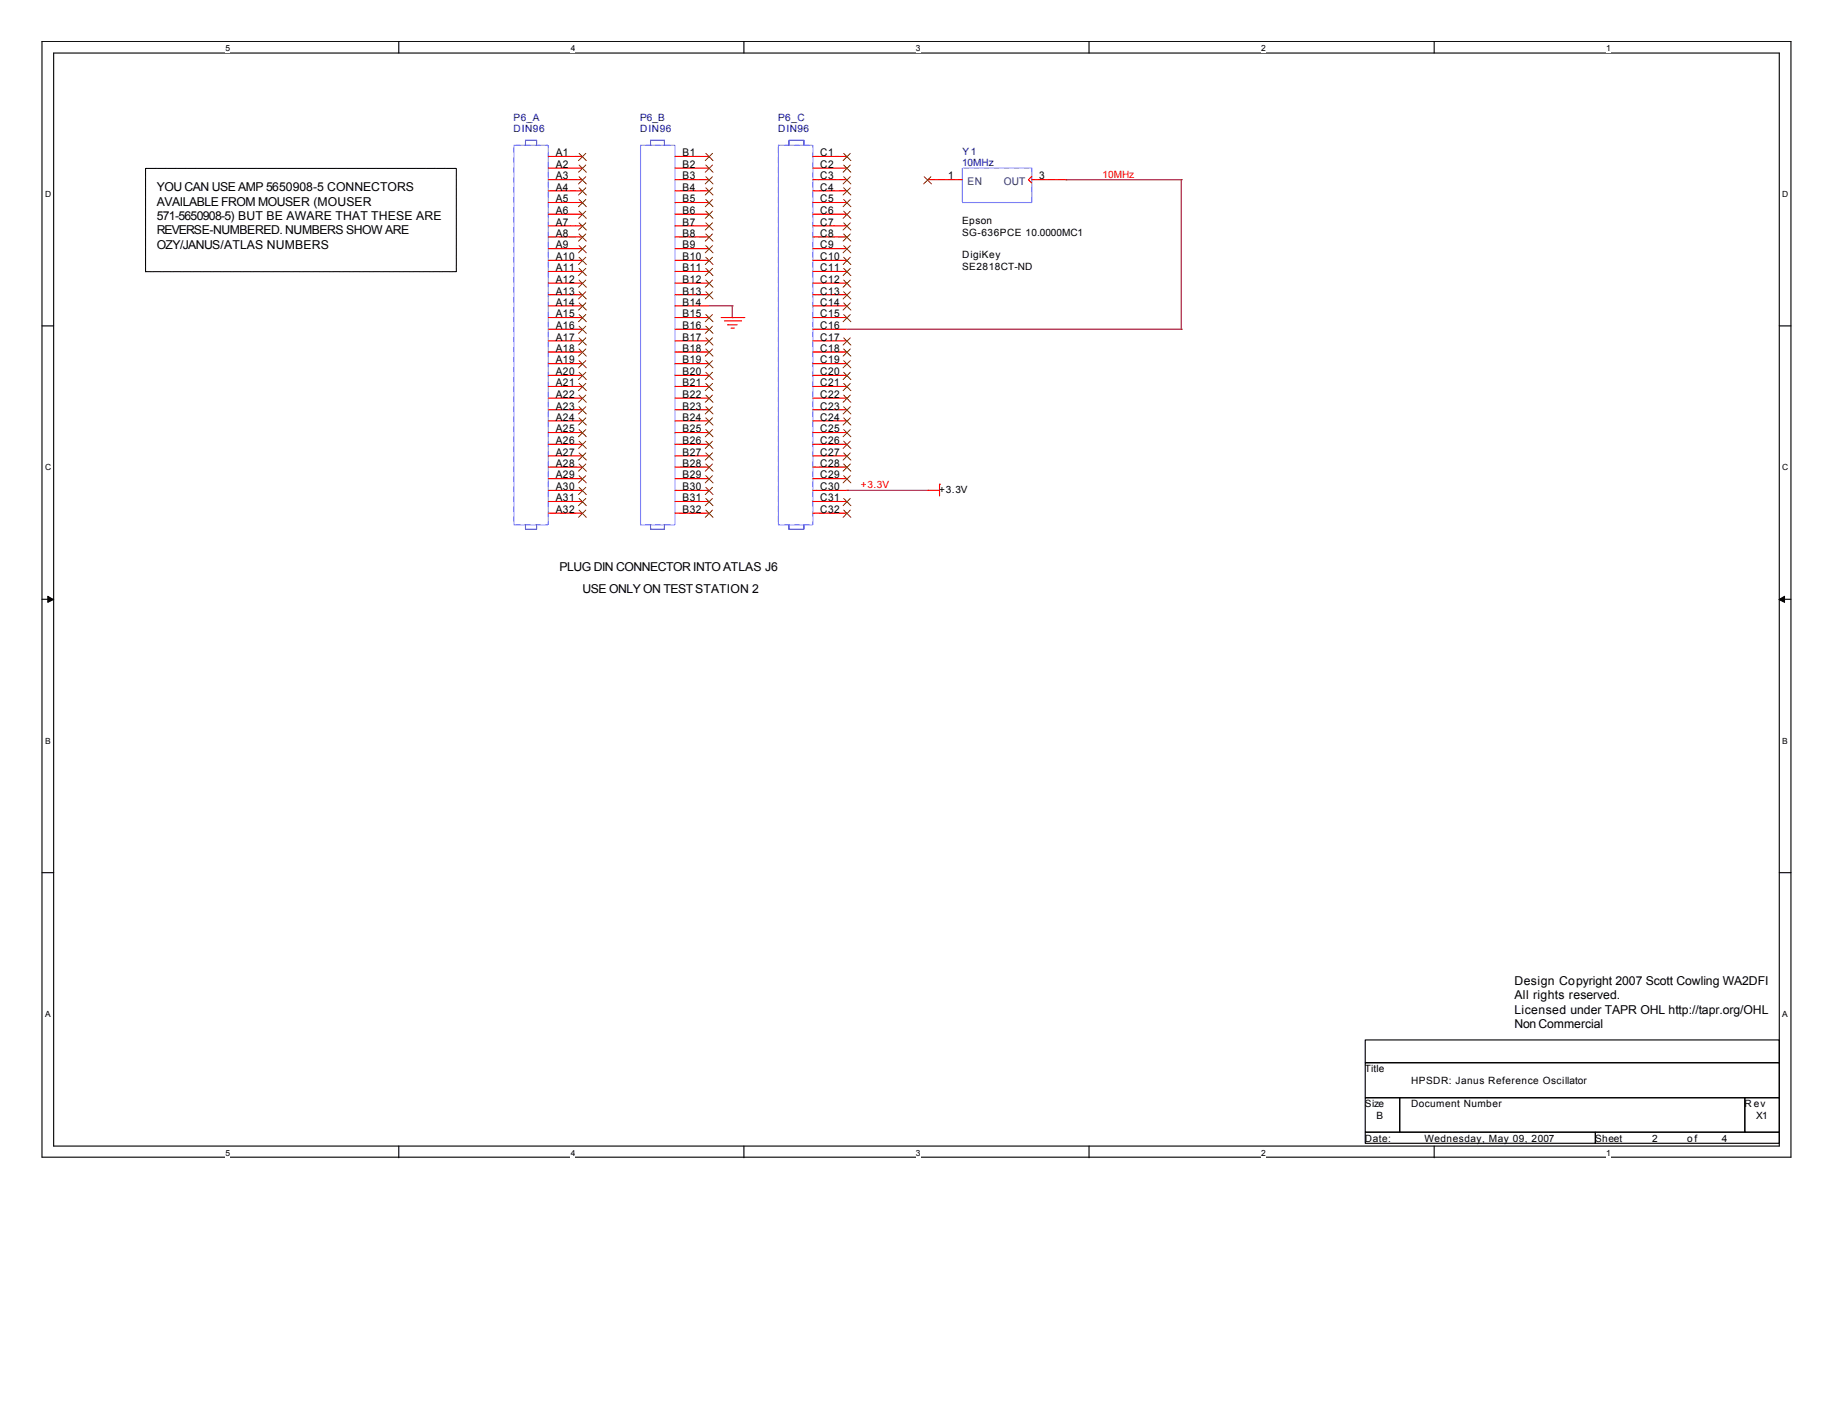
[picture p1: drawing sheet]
<svg xmlns="http://www.w3.org/2000/svg" width="279mm" height="216mm" viewBox="0 0 279 216" stroke-linecap="round" stroke-linejoin="round" font-family="sans-serif">
<path d="M6.4 6.3h266.4v170h-266.4zM8.2 8.1h262.9v166.5h-262.9z" fill="none" stroke="#000" stroke-width=".17"/>
<g fill="#fff">
<path d="M34.4 6.6h.7v1.4h-.7z"/>
<path d="M34.4 174.9h.7v1.5h-.7z"/>
</g>
<path d="M60.8 6.3v1.8M60.8 174.6v1.8" fill="none" stroke="#000" stroke-width=".17"/>
<g fill="#fff">
<path d="M87 6.6h.6v1.4h-.6z"/>
<path d="M87 174.9h.6v1.5h-.6z"/>
</g>
<path d="M113.3 6.3v1.8M113.3 174.6v1.8" fill="none" stroke="#000" stroke-width=".17"/>
<g fill="#fff">
<path d="M139.5 6.6h.7v1.4h-.7z"/>
<path d="M139.5 174.9h.7v1.5h-.7z"/>
</g>
<path d="M165.9 6.3v1.8M165.9 174.6v1.8" fill="none" stroke="#000" stroke-width=".17"/>
<g fill="#fff">
<path d="M192.1 6.6h.7v1.4h-.7z"/>
<path d="M192.1 174.9h.7v1.5h-.7z"/>
</g>
<path d="M218.5 6.3v1.8M218.5 174.6v1.8" fill="none" stroke="#000" stroke-width=".17"/>
<g fill="#fff">
<path d="M244.7 6.6h.7v1.4h-.7z"/>
<path d="M244.7 174.9h.7v1.5h-.7z"/>
<path d="M6.9 28.9h.9v1.4h-.9z"/>
<path d="M271.5 28.9h1v1.4h-1z"/>
<path d="M6.9 70.4h.9v1.5h-.9z"/>
<path d="M271.5 70.4h1v1.5h-1z"/>
</g>
<path d="M6.4 49.7h1.8M271.1 49.7h1.7" fill="none" stroke="#000" stroke-width=".17"/>
<g fill="#fff">
<path d="M6.9 112.1h.8v1.4h-.8z"/>
<path d="M271.5 112.1h.9v1.4h-.9z"/>
</g>
<path d="M6.4 91.3h1.8M271.1 91.3h1.7" fill="none" stroke="#000" stroke-width=".17"/>
<g fill="#000" stroke="#000" stroke-width=".15">
<path d="M7.3 90.8l.8 .6-.8 .4z" fill-rule="evenodd"/>
<path d="M271 91.4l.9-.6v1z" fill-rule="evenodd"/>
</g>
<g fill="#fff">
<path d="M6.9 153.8h.7v1.4h-.7z"/>
<path d="M271.5 153.8h.8v1.4h-.8z"/>
</g>
<path d="M6.4 133h1.8M271.1 133h1.7M208 158.5h63.1v3.4h-63.1zM208 161.9h63.1v5.4h-63.1zM208 167.3h5.2v5.2h-5.2zM208 172.5h35v1.7h-35zM213.2 167.3h52.6v5.2h-52.6zM243 172.5h28.1v1.7h-28.1zM265.8 167.3h5.3v5.2h-5.3z" fill="none" stroke="#000" stroke-width=".17"/>
<path d="M162.4 27.4h.1M162.4 27.4h17.6M180 27.4h.1M180 27.4v22.8M108.1 46.6h3.5M111.6 46.6h.1M111.6 48.4h.1M111.6 46.6v1.8M129.1 50.2h50.9M180 50.2h.1M129.1 74.7h.1M129.1 74.7h12.3" fill="none" stroke="#800040" stroke-width=".17"/>
<path d="M109.9 48.4h3.4M110.4 48.9h2.4M110.9 49.5h.1M110.9 49.5h1.4M111.4 50h.3M111.7 50h.1M112.8 48.9h.1M113.3 48.4h.1M141.4 74.7h.1M141.4 74.7h1.7M143.1 73.8h.1M143.1 73.8v1.8" fill="none" stroke="#f00" stroke-width=".17"/>
<path d="M22.2 25.7h47.3v15.7h-47.3z" fill="none" stroke="#000" stroke-width=".15" stroke-dasharray=".1 .1 .1 .1 .1 .1 .1 .1"/>
<path d="M78.3 22.1h5.2v57.9h-5.2zM97.6 22.1h5.2v57.9h-5.2zM118.6 22.1h5.2v57.9h-5.2zM146.6 25.6h10.6v5.3h-10.6z" fill="none" stroke="#00f" stroke-width=".17" stroke-dasharray=".1 .1 .1 .1 .1 .1 .1 .1" stroke-linecap="butt"/>
<g fill="none" stroke="#f00" stroke-width=".17" stroke-dasharray=".1 .1 .1 .1 .1 .1 .1 .1">
<path d="M83.5 23.8h5.3M83.5 25.6h5.3M83.5 27.4h5.3M83.5 29.1h5.3M83.5 30.9h5.3M83.5 32.6h5.3M83.5 34.4h5.3M83.5 36.1h5.3M83.5 37.9h5.3M83.5 39.7h5.3M102.8 23.8h5.3M102.8 25.6h5.3"/>
<path d="M102.8 27.4h5.3M102.8 29.1h5.3M102.8 30.9h5.3M102.8 32.6h5.3M102.8 34.4h5.3M102.8 36.1h5.3M102.8 37.9h5.3M102.8 39.7h5.3M123.8 23.8h5.3M123.8 25.6h5.3M123.8 27.4h5.3M123.8 29.1h5.3"/>
<path d="M123.8 30.9h5.3M123.8 32.6h5.3M123.8 34.4h5.3M123.8 36.1h5.3M123.8 37.9h5.3M123.8 39.7h5.3M146.6 27.4h-5.2M156.7 27.4l.5 .5M157.2 26.9l-.5 .5M157.2 27.4h5.2M83.5 41.4h5.3M83.5 43.1h5.3"/>
<path d="M83.5 44.9h5.3M83.5 46.6h5.3M83.5 48.4h5.3M83.5 50.2h5.3M83.5 51.9h5.3M83.5 53.6h5.3M83.5 55.4h5.3M83.5 57.2h5.3M83.5 58.9h5.3M102.8 41.4h5.3M102.8 43.1h5.3M102.8 44.9h5.3"/>
<path d="M102.8 46.6h5.3M102.8 48.4h5.3M102.8 50.2h5.3M102.8 51.9h5.3M102.8 53.6h5.3M102.8 55.4h5.3M102.8 57.2h5.3M102.8 58.9h5.3M123.8 41.4h5.3M123.8 43.1h5.3M123.8 44.9h5.3M123.8 46.6h5.3"/>
<path d="M123.8 48.4h5.3M123.8 50.2h5.3M123.8 51.9h5.3M123.8 53.6h5.3M123.8 55.4h5.3M123.8 57.2h5.3M123.8 58.9h5.3M83.5 60.7h5.3M83.5 62.4h5.3M83.5 64.1h5.3M83.5 65.9h5.3M83.5 67.7h5.3"/>
<path d="M83.5 69.5h5.3M83.5 71.2h5.3M83.5 72.9h5.3M83.5 74.7h5.3M83.5 76.4h5.3M83.5 78.2h5.3M102.8 60.7h5.3M102.8 62.4h5.3M102.8 64.1h5.3M102.8 65.9h5.3M102.8 67.7h5.3M102.8 69.5h5.3"/>
<path d="M102.8 71.2h5.3M102.8 72.9h5.3M102.8 74.7h5.3M102.8 76.4h5.3M102.8 78.2h5.3M123.8 60.7h5.3M123.8 62.4h5.3M123.8 64.1h5.3M123.8 65.9h5.3M123.8 67.7h5.3M123.8 69.5h5.3M123.8 71.2h5.3"/>
<path d="M123.8 72.9h5.3M123.8 74.7h5.3M123.8 76.4h5.3M123.8 78.2h5.3"/>
</g>
<g fill="none" stroke="#804000" stroke-width=".15" stroke-dasharray=".1 .1 .1 .1 .1 .1 .1 .1">
<path d="M88.2 23.4l1.1 1.1M88.2 25.1l1.1 1.1M88.2 26.9l1.1 1.1M88.2 28.6l1.1 1.1M88.2 30.4l1.1 1.1M88.2 32.2l1.1 1.1M88.2 34l1.1 1.1M88.2 35.6l1.1 1.1M88.2 37.4l1.1 1.1M88.2 39.2l1.1 1.1M89.2 23.4l-1.1 1.1M89.2 25.1l-1.1 1.1"/>
<path d="M89.2 26.9l-1.1 1.1M89.2 28.6l-1.1 1.1M89.2 30.4l-1.1 1.1M89.2 32.2l-1.1 1.1M89.2 34l-1.1 1.1M89.2 35.6l-1.1 1.1M89.2 37.4l-1.1 1.1M89.2 39.2l-1.1 1.1M107.5 23.4l1.1 1.1M107.5 25.1l1.1 1.1M107.5 26.9l1.1 1.1M107.5 28.6l1.1 1.1"/>
<path d="M107.5 30.4l1.1 1.1M107.5 32.2l1.1 1.1M107.5 34l1.1 1.1M107.5 35.6l1.1 1.1M107.5 37.4l1.1 1.1M107.5 39.2l1.1 1.1M108.5 23.4l-1.1 1.1M108.5 25.1l-1.1 1.1M108.5 26.9l-1.1 1.1M108.5 28.6l-1.1 1.1M108.5 30.4l-1.1 1.1M108.5 32.2l-1.1 1.1"/>
<path d="M108.5 34l-1.1 1.1M108.5 35.6l-1.1 1.1M108.5 37.4l-1.1 1.1M108.5 39.2l-1.1 1.1M128.5 23.4l1.1 1.1M128.5 25.1l1.1 1.1M128.5 26.9l1.1 1.1M128.5 28.6l1.1 1.1M128.5 30.4l1.1 1.1M128.5 32.2l1.1 1.1M128.5 34l1.1 1.1M128.5 35.6l1.1 1.1"/>
<path d="M128.5 37.4l1.1 1.1M128.5 39.2l1.1 1.1M129.5 23.4l-1.1 1.1M129.5 25.1l-1.1 1.1M129.5 26.9l-1.1 1.1M129.5 28.6l-1.1 1.1M129.5 30.4l-1.1 1.1M129.5 32.2l-1.1 1.1M129.5 34l-1.1 1.1M129.5 35.6l-1.1 1.1M129.5 37.4l-1.1 1.1M129.5 39.2l-1.1 1.1"/>
<path d="M140.8 26.9l1.1 1.1M141.8 26.9l-1.1 1.1M88.2 40.9l1.1 1.1M88.2 42.7l1.1 1.1M88.2 44.4l1.1 1.2M88.2 46.1l1.1 1.1M88.2 47.9l1.1 1.1M88.2 49.7l1.1 1.1M88.2 51.5l1.1 1.1M88.2 53.2l1.1 1.1M88.2 54.9l1.1 1.1M88.2 56.7l1.1 1.1"/>
<path d="M88.2 58.4l1.1 1.1M89.2 40.9l-1.1 1.1M89.2 42.7l-1.1 1.1M89.2 44.4l-1.1 1.2M89.2 46.1l-1.1 1.1M89.2 47.9l-1.1 1.1M89.2 49.7l-1.1 1.1M89.2 51.5l-1.1 1.1M89.2 53.2l-1.1 1.1M89.2 54.9l-1.1 1.1M89.2 56.7l-1.1 1.1M89.2 58.4l-1.1 1.1"/>
<path d="M107.5 40.9l1.1 1.1M107.5 42.7l1.1 1.1M107.5 44.4l1.1 1.2M107.5 47.9l1.1 1.1M107.5 49.7l1.1 1.1M107.5 51.5l1.1 1.1M107.5 53.2l1.1 1.1M107.5 54.9l1.1 1.1M107.5 56.7l1.1 1.1M107.5 58.4l1.1 1.1M108.5 40.9l-1.1 1.1M108.5 42.7l-1.1 1.1"/>
<path d="M108.5 44.4l-1.1 1.2M108.5 47.9l-1.1 1.1M108.5 49.7l-1.1 1.1M108.5 51.5l-1.1 1.1M108.5 53.2l-1.1 1.1M108.5 54.9l-1.1 1.1M108.5 56.7l-1.1 1.1M108.5 58.4l-1.1 1.1M128.5 40.9l1.1 1.1M128.5 42.7l1.1 1.1M128.5 44.4l1.1 1.2M128.5 46.1l1.1 1.1"/>
<path d="M128.5 47.9l1.1 1.1M128.5 51.5l1.1 1.1M128.5 53.2l1.1 1.1M128.5 54.9l1.1 1.1M128.5 56.7l1.1 1.1M128.5 58.4l1.1 1.1M129.5 40.9l-1.1 1.1M129.5 42.7l-1.1 1.1M129.5 44.4l-1.1 1.2M129.5 46.1l-1.1 1.1M129.5 47.9l-1.1 1.1M129.5 51.5l-1.1 1.1"/>
<path d="M129.5 53.2l-1.1 1.1M129.5 54.9l-1.1 1.1M129.5 56.7l-1.1 1.1M129.5 58.4l-1.1 1.1M88.2 60.2l1.1 1.1M88.2 62l1.1 1.1M88.2 63.7l1.1 1.1M88.2 65.4l1.1 1.1M88.2 67.2l1.1 1.1M88.2 69l1.1 1.1M88.2 70.7l1.1 1.1M88.2 72.5l1.1 1.1"/>
<path d="M88.2 74.3l1.1 1.1M88.2 75.9l1.1 1.1M88.2 77.7l1.1 1.1M89.2 60.2l-1.1 1.1M89.2 62l-1.1 1.1M89.2 63.7l-1.1 1.1M89.2 65.4l-1.1 1.1M89.2 67.2l-1.1 1.1M89.2 69l-1.1 1.1M89.2 70.7l-1.1 1.1M89.2 72.5l-1.1 1.1M89.2 74.3l-1.1 1.1"/>
<path d="M89.2 75.9l-1.1 1.1M89.2 77.7l-1.1 1.1M107.5 60.2l1.1 1.1M107.5 62l1.1 1.1M107.5 63.7l1.1 1.1M107.5 65.4l1.1 1.1M107.5 67.2l1.1 1.1M107.5 69l1.1 1.1M107.5 70.7l1.1 1.1M107.5 72.5l1.1 1.1M107.5 74.3l1.1 1.1M107.5 75.9l1.1 1.1"/>
<path d="M107.5 77.7l1.1 1.1M108.5 60.2l-1.1 1.1M108.5 62l-1.1 1.1M108.5 63.7l-1.1 1.1M108.5 65.4l-1.1 1.1M108.5 67.2l-1.1 1.1M108.5 69l-1.1 1.1M108.5 70.7l-1.1 1.1M108.5 72.5l-1.1 1.1M108.5 74.3l-1.1 1.1M108.5 75.9l-1.1 1.1M108.5 77.7l-1.1 1.1"/>
<path d="M128.5 60.2l1.1 1.1M128.5 62l1.1 1.1M128.5 63.7l1.1 1.1M128.5 65.4l1.1 1.1M128.5 67.2l1.1 1.1M128.5 69l1.1 1.1M128.5 70.7l1.1 1.1M128.5 72.5l1.1 1.1M128.5 75.9l1.1 1.1M128.5 77.7l1.1 1.1M129.5 60.2l-1.1 1.1M129.5 62l-1.1 1.1"/>
<path d="M129.5 63.7l-1.1 1.1M129.5 65.4l-1.1 1.1M129.5 67.2l-1.1 1.1M129.5 69l-1.1 1.1M129.5 70.7l-1.1 1.1M129.5 72.5l-1.1 1.1M129.5 75.9l-1.1 1.1M129.5 77.7l-1.1 1.1"/>
</g>
<path d="M81.7 22.1v-.7h-1.6v.7M101.2 22.1v-.7h-2.1v.7M122.5 22.1v-.7h-2.3v.7M80.1 80v.6h1.6v-.6M99.1 80v.6h2.1v-.6M120.2 80v.6h2.3v-.6" fill="none" stroke="#00f" stroke-width=".17" stroke-dasharray=".1 .1 .1 .1 .1 .1 .1 .1"/>
<g font-size="1.9">
<text x="23.9" y="29.1">YOU CAN USE AMP 5650908-5 CONNECTORS</text>
<text x="23.9" y="31.3">AVAILABLE FROM MOUSER (MOUSER</text>
<text x="23.9" y="33.5">571-5650908-5) BUT BE AWARE THAT THESE ARE</text>
<text x="23.9" y="35.7">REVERSE-NUMBERED. NUMBERS SHOW ARE</text>
<text x="23.9" y="37.9">OZY/JANUS/ATLAS NUMBERS</text>
<text x="85.3" y="87">PLUG DIN CONNECTOR INTO ATLAS J6</text>
<text x="88.7" y="90.4">USE ONLY ON TESTSTATION 2</text>
<text x="230.7" y="150">Design Copyright 2007 Scott Cowling WA2DFI</text>
<text x="230.7" y="152.2">All rights reserved.</text>
<text x="230.7" y="154.4">Licensed under TAPR OHL http://tapr.org/OHL</text>
<text x="230.7" y="156.6">NonCommercial</text>
</g>
<g font-size="1.6">
<text x="84.7" y="23.8">A1</text>
<text x="104" y="23.8">B1</text>
<text x="125" y="23.8">C1</text>
<text x="84.7" y="25.6">A2</text>
<text x="84.7" y="27.3">A3</text>
<text x="84.7" y="29">A4</text>
<text x="104" y="25.6">B2</text>
<text x="104" y="27.3">B3</text>
<text x="104" y="29">B4</text>
<text x="125" y="25.6">C2</text>
<text x="125" y="27.3">C3</text>
<text x="125" y="29">C4</text>
<text x="144.4" y="27.3">1</text>
<text x="158.3" y="27.3">3</text>
<text x="84.7" y="30.8">A5</text>
<text x="84.7" y="32.6">A6</text>
<text x="84.7" y="34.4">A7</text>
<text x="104" y="30.8">B5</text>
<text x="104" y="32.6">B6</text>
<text x="104" y="34.4">B7</text>
<text x="125" y="30.8">C5</text>
<text x="125" y="32.6">C6</text>
<text x="125" y="34.4">C7</text>
<text x="84.7" y="36.1">A8</text>
<text x="84.7" y="37.8">A9</text>
<text x="84.7" y="39.6">A10</text>
<text x="84.7" y="41.3">A11</text>
<text x="104" y="36.1">B8</text>
<text x="104" y="37.8">B9</text>
<text x="104" y="39.6">B10</text>
<text x="104" y="41.3">B11</text>
<text x="125" y="36.1">C8</text>
<text x="125" y="37.8">C9</text>
<text x="125" y="39.6">C10</text>
<text x="125" y="41.3">C11</text>
<text x="84.7" y="43.1">A12</text>
<text x="84.7" y="44.9">A13</text>
<text x="84.7" y="46.6">A14</text>
<text x="104" y="43.1">B12</text>
<text x="104" y="44.9">B13</text>
<text x="104" y="46.6">B14</text>
<text x="125" y="43.1">C12</text>
<text x="125" y="44.9">C13</text>
<text x="125" y="46.6">C14</text>
<text x="84.7" y="48.3">A15</text>
<text x="84.7" y="50.1">A16</text>
<text x="84.7" y="51.9">A17</text>
<text x="84.7" y="53.6">A18</text>
<text x="104" y="48.3">B15</text>
<text x="104" y="50.1">B16</text>
<text x="104" y="51.9">B17</text>
<text x="104" y="53.6">B18</text>
<text x="125" y="48.3">C15</text>
<text x="125" y="50.1">C16</text>
<text x="125" y="51.9">C17</text>
<text x="125" y="53.6">C18</text>
<text x="84.7" y="55.4">A19</text>
<text x="84.7" y="57.2">A20</text>
<text x="84.7" y="58.8">A21</text>
<text x="104" y="55.4">B19</text>
<text x="104" y="57.2">B20</text>
<text x="104" y="58.8">B21</text>
<text x="125" y="55.4">C19</text>
<text x="125" y="57.2">C20</text>
<text x="125" y="58.8">C21</text>
<text x="84.7" y="60.6">A22</text>
<text x="84.7" y="62.4">A23</text>
<text x="84.7" y="64.1">A24</text>
<text x="84.7" y="65.9">A25</text>
<text x="104" y="60.6">B22</text>
<text x="104" y="62.4">B23</text>
<text x="104" y="64.1">B24</text>
<text x="104" y="65.9">B25</text>
<text x="125" y="60.6">C22</text>
<text x="125" y="62.4">C23</text>
<text x="125" y="64.1">C24</text>
<text x="125" y="65.9">C25</text>
<text x="84.7" y="67.6">A26</text>
<text x="84.7" y="69.4">A27</text>
<text x="84.7" y="71.1">A28</text>
<text x="104" y="67.6">B26</text>
<text x="104" y="69.4">B27</text>
<text x="104" y="71.1">B28</text>
<text x="125" y="67.6">C26</text>
<text x="125" y="69.4">C27</text>
<text x="125" y="71.1">C28</text>
<text x="84.7" y="72.9">A29</text>
<text x="84.7" y="74.7">A30</text>
<text x="84.7" y="76.4">A31</text>
<text x="104" y="72.9">B29</text>
<text x="104" y="74.7">B30</text>
<text x="104" y="76.4">B31</text>
<text x="125" y="72.9">C29</text>
<text x="125" y="74.7">C30</text>
<text x="125" y="76.4">C31</text>
<text x="84.7" y="78.1">A32</text>
<text x="104" y="78.1">B32</text>
<text x="125" y="78.1">C32</text>
</g>
<g font-size="1.6" fill="#004080">
<text x="147.4" y="28.2">EN</text>
<text x="152.9" y="28.2">OUT</text>
</g>
<g font-size="1.5" fill="#000080">
<text x="78.2" y="18.4">P6_A</text>
<text x="78.2" y="20.1">DIN96</text>
<text x="97.5" y="18.4">P6_B</text>
<text x="97.5" y="20.1">DIN96</text>
<text x="118.5" y="18.4">P6_C</text>
<text x="118.5" y="20.1">DIN96</text>
<text x="146.6" y="23.6">Y1</text>
<text x="146.6" y="25.3">10MHz</text>
</g>
<g font-size="1.5" fill="#f00">
<text x="168" y="27.1">10MHz</text>
<text x="131.1" y="74.4">+3.3V</text>
</g>
<g font-size="1.5">
<text x="146.6" y="34.1">Epson</text>
<text x="146.6" y="35.9">SG-636PCE 10.0000MC1</text>
<text x="146.6" y="41.1">SE2818CT-ND</text>
<text x="146.6" y="39.4">DigiKey</text>
<text x="143.1" y="75.1">+3.3V</text>
<text x="207.9" y="163.4">Title</text>
<text x="215" y="165.2">HPSDR: Janus Reference Oscillator</text>
<text x="207.9" y="168.7">Size</text>
<text x="207.9" y="174">Date:</text>
<text x="209.7" y="170.4">B</text>
<text x="215" y="168.7">Document Number</text>
<text x="217" y="174">Wednesday, May 09, 2007</text>
<text x="243" y="174">Sheet</text>
<text x="251.7" y="174">2</text>
<text x="257" y="174">of</text>
<text x="262.3" y="174">4</text>
<text x="265.8" y="168.7">R ev</text>
<text x="267.5" y="170.4">X1</text>
</g>
<g font-size="1.3">
<text x="34.4" y="7.8">5</text>
<text x="87" y="7.8">4</text>
<text x="139.5" y="7.8">3</text>
<text x="192.1" y="7.8">2</text>
<text x="244.7" y="7.8">1</text>
<text x="6.9" y="30.1">D</text>
<text x="271.5" y="30.1">D</text>
<text x="6.9" y="71.6">C</text>
<text x="271.5" y="71.6">C</text>
<text x="6.9" y="113.3">B</text>
<text x="271.5" y="113.3">B</text>
<text x="6.9" y="154.9">A</text>
<text x="271.5" y="154.9">A</text>
<text x="34.4" y="176.1">5</text>
<text x="87" y="176.1">4</text>
<text x="139.5" y="176.1">3</text>
<text x="192.1" y="176.1">2</text>
<text x="244.7" y="176.1">1</text>
</g>
</svg>
